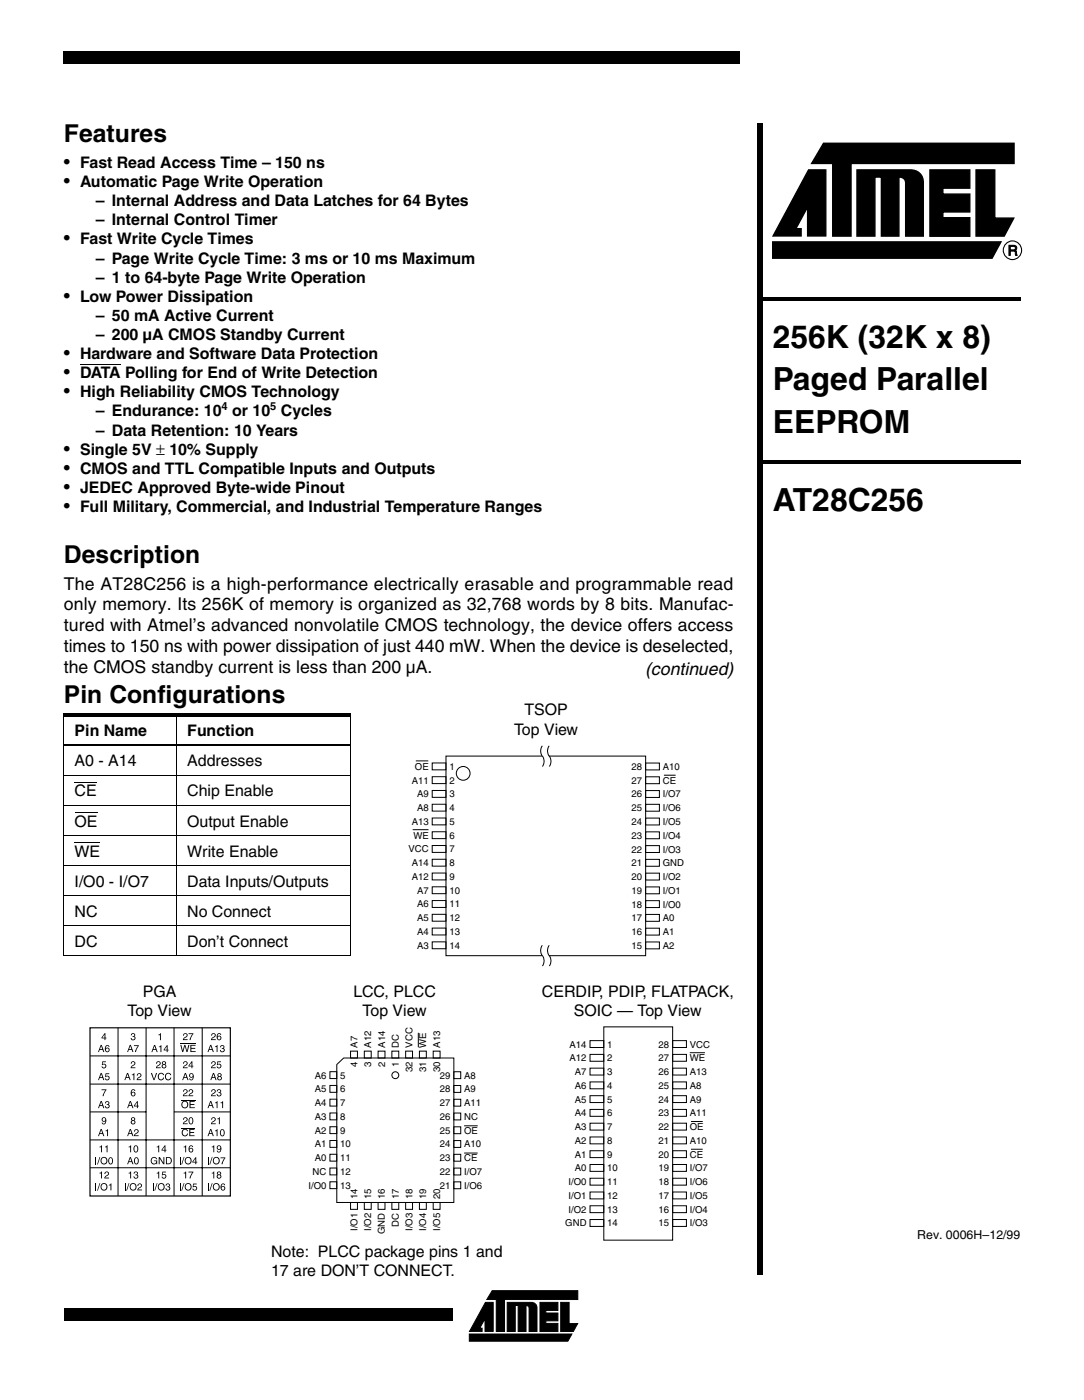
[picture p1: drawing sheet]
<svg xmlns="http://www.w3.org/2000/svg" width="216mm" height="279mm" viewBox="0 0 216 279" stroke-linecap="round" stroke-linejoin="round" font-family="sans-serif">
<path d="M12.7 260.7h1.3v2.5h-1.3zM14 260.7h74.9v2.5h-74.9zM88.9 260.7h1.3v2.5h-1.3z" fill="#000"/>
<g fill="#fff">
<path d="M151.2 27.6h54.7v25.1h-54.7z"/>
<path d="M153 28.2h51.1v23.9h-51.1z"/>
</g>
<path d="M161 33.9h3.5v13.1h-3.6v-5.7l-2.4 4.3h1.1v1.4h-5.6zM185.2 33.9h8v3.6h-5.4v1.2h5.4v3.5h-5.4v1.2h5.4v3.7h-8zM194.4 33.9h3.7v9.6h3.8l-1.9 3.6h-5.6zM153.9 48.2h45.5l-1.8 3.3h-43.7zM164 28.6h38v4h-32.5v14.5h-3.7v-14.5h-4.1zM170.7 33.9h10.5a2.42 2.42 0 0 1 2.7 2.6v10.6h-3.5v-10.7a1.17 1.17 0 0 0-1.4-1.1v11.8h-3.5v-11.8h-1.2v11.8h-3.6z" fill="#000" stroke="#000" stroke-width=".27"/>
<path d="M201.8 48.9a.56 .56 0 0 1 .7 .3 .56 .56 0 0 1-.3 .7l.2 .2 .2 .8h-.3l-.1-.7-.4-.1v-.3l.4-.1v-.2v-.3l-.4-.1zM201 48.9h.8v.2h-.6v.7h.6v.3h-.6v.8h-.2z" fill="#000"/>
<path d="M201 48.9h.9a.55 .55 0 0 1 .6 .3 .55 .55 0 0 1-.3 .7l.2 .2 .2 .8h-.3l-.1-.7-.3-.2h-.7v.9h-.2zM201.2 49.1h.8l.2 .3v.3l-1 .1z" fill="none" stroke="#000" stroke-width=".2"/>
<circle cx="201.6" cy="49.9" r="1.84" fill="none" stroke="#000" stroke-width=".22"/>
<g fill="#fff">
<path d="M92.4 256.4h23.7v11.8h-23.7z"/>
<path d="M93.2 257.1h22.1v10.3h-22.1z"/>
</g>
<path d="M96.7 259.6h1.5v5.8h-1.6v-2.6l-1.1 1.9h.5v.7h-2.5zM107.5 259.6h3.6v1.6h-2.4v.5h2.4v1.6h-2.4v.5h2.4v1.6h-3.6zM111.7 259.6h1.7v4.2h1.7l-.9 1.6h-2.5zM93.5 265.9h20.4l-.8 1.4h-19.6zM98 257.3h17.1v1.7h-14.6v6.4h-1.7v-6.4h-1.8zM101 259.6h4.8a1.08 1.08 0 0 1 1.2 1.2v4.6h-1.6v-4.7a.54 .54 0 0 0-.6-.5v5.2h-1.6v-5.2h-.6v5.2h-1.6z" fill="#000" stroke="#000" stroke-width=".2"/>
<path d="M12.6 10.2h1.2v2.4h-1.2zM13.8 10.2h132.3v2.4h-132.3zM146.1 10.2h1.2v2.4h-1.2zM150.9 24.5h1v.6h-1zM150.9 25.1h1v228.6h-1zM150.9 253.7h1v.5h-1z" fill="#000"/>
<path d="M15.9 72.6h8.1" fill="none" stroke="#000" stroke-width=".2"/>
<path d="M152 57.3h51.2v7.8h-51.2z" fill="#fff"/>
<path d="M152 59.2v.7zM152 59.2h51.3v.7h-51.3z" fill="#000"/>
<path d="M152 88.4h51.2v7.1h-51.2z" fill="#fff"/>
<path d="M152 91.8v.7zM152 91.8h51.3v.7h-51.3zM12.6 142.2h57.4v.7h-57.4z" fill="#000"/>
<g fill="none" stroke="#000" stroke-width=".2">
<path d="M12.6 154.5h57.4M12.7 142.9v47.5M14.8 156h4.5M35.2 142.2v48.4M69.9 142.9v47.5M12.6 160.5h57.4M12.6 166.5h57.4M12.6 172.5h57.4M12.6 178.5h57.4M14.8 162h4.6M14.8 168h5.2M12.6 184.5h57.4"/>
<path d="M12.6 190.5h57.4"/>
</g>
<path d="M12.6 148.5h57.4" fill="none" stroke="#000" stroke-width=".34"/>
<path d="M112.5 204.5h29.1v42.8h-29.1z" fill="#fff"/>
<g fill="none" stroke="#000" stroke-width=".2">
<path d="M117.5 207.4h2.8v1.4h-2.8zM117.5 210.2h2.8v1.3h-2.8zM117.5 212.9h2.8v1.4h-2.8zM117.5 215.6h2.8v1.4h-2.8zM117.5 218.4h2.8v1.4h-2.8zM120.3 204.7h13.7v42.5h-13.7zM134 207.4h2.7v1.4h-2.7zM134 210.2h2.7v1.3h-2.7zM134 212.9h2.7v1.4h-2.7zM134 215.6h2.7v1.4h-2.7zM134 218.4h2.7v1.4h-2.7zM117.5 221.1h2.8v1.4h-2.8z"/>
<path d="M117.5 223.9h2.8v1.3h-2.8zM117.5 226.6h2.8v1.4h-2.8zM117.5 229.4h2.8v1.3h-2.8zM117.5 232.1h2.8v1.4h-2.8zM117.5 234.8h2.8v1.4h-2.8zM117.5 237.6h2.8v1.4h-2.8zM134 221.1h2.7v1.4h-2.7zM134 223.9h2.7v1.3h-2.7zM134 226.6h2.7v1.4h-2.7zM134 229.4h2.7v1.3h-2.7zM134 232.1h2.7v1.4h-2.7zM134 234.8h2.7v1.4h-2.7z"/>
<path d="M134 237.6h2.7v1.4h-2.7zM117.5 240.3h2.8v1.4h-2.8zM117.5 243.1h2.8v1.3h-2.8zM134 240.3h2.7v1.4h-2.7zM134 243.1h2.7v1.3h-2.7z"/>
</g>
<path d="M137.4 209.8h3zM137.6 223.5h2.4zM137.6 229.1h2.4z" fill="#000" stroke="#000" stroke-width=".2"/>
<path d="M81.2 148.5h55.1v44.2h-55.1z" fill="#fff"/>
<g fill="none" stroke="#000" stroke-width=".2">
<path d="M86.1 152.1h2.7v1.3h-2.7zM86.1 154.8h2.7v1.4h-2.7zM86.1 157.6h2.7v1.3h-2.7zM88.8 150.7h39.8v39.8h-39.8zM128.6 152.1h2.7v1.4h-2.7zM128.6 154.8h2.7v1.4h-2.7zM128.6 157.6h2.7v1.3h-2.7zM86.1 160.3h2.7v1.4h-2.7zM86.1 163h2.7v1.4h-2.7zM86.1 165.8h2.7v1.4h-2.7zM86.1 168.5h2.7v1.4h-2.7zM86.1 171.3h2.7v1.3h-2.7z"/>
<path d="M86.1 174h2.7v1.4h-2.7zM86.1 176.8h2.7v1.3h-2.7zM86.1 179.5h2.7v1.4h-2.7zM128.6 160.3h2.7v1.4h-2.7zM128.6 163.1h2.7v1.3h-2.7zM128.6 165.8h2.7v1.4h-2.7zM128.6 168.5h2.7v1.4h-2.7zM128.6 171.3h2.7v1.4h-2.7zM128.6 174h2.7v1.4h-2.7zM128.6 176.8h2.7v1.3h-2.7zM128.6 179.5h2.7v1.4h-2.7zM86.1 182.2h2.7v1.4h-2.7z"/>
<path d="M86.1 185h2.7v1.4h-2.7zM86.1 187.7h2.7v1.4h-2.7zM128.6 182.3h2.7v1.3h-2.7zM128.6 185h2.7v1.4h-2.7zM128.6 187.7h2.7v1.4h-2.7z"/>
<circle cx="92.3" cy="154.1" r="1.37"/>
</g>
<path d="M108 190.1h1.4v.7h-1.4z" fill="#fff"/>
<path d="M108 188.4a1.83 1.83 0 0 0 .2 2.4l.2 .8-.4 .9M109.4 188.4a1.83 1.83 0 0 0 .2 2.4l.1 .8-.3 .9" fill="none" stroke="#000" stroke-width=".2"/>
<path d="M108 150.4h1.4v.7h-1.4z" fill="#fff"/>
<path d="M108 148.7a1.83 1.83 0 0 0 .2 2.3l.2 .9-.4 .9M109.4 148.7a1.83 1.83 0 0 0 .2 2.3l.1 .9-.3 .9" fill="none" stroke="#000" stroke-width=".2"/>
<path d="M82.8 151.7h2.5zM132.2 154.5h2.4zM82.2 165.4h3.1z" fill="#000" stroke="#000" stroke-width=".2"/>
<path d="M61.4 204.7h34.6v41.3h-34.6z" fill="#fff"/>
<g fill="none" stroke="#000" stroke-width=".2">
<path d="M65.7 216.4h1.4v1.3h-1.4zM65.7 213.6h1.4v1.4h-1.4zM65.7 219.1h1.4v1.4h-1.4zM67.1 212.2l1.3-1.3h22v28.8h-23.3zM69.8 209.5h1.4v1.4h-1.4zM72.6 209.5h1.3v1.4h-1.3zM75.3 209.5h1.4v1.4h-1.4zM78 209.5h1.4v1.4h-1.4zM80.8 209.5h1.4v1.4h-1.4zM83.3 205.9v2.8M83.5 209.5h1.4v1.4h-1.4zM86.3 209.5h1.3v1.4h-1.3z"/>
<path d="M90.4 216.4h1.4v1.3h-1.4zM90.4 213.6h1.4v1.4h-1.4zM90.4 219.1h1.4v1.4h-1.4zM65.7 221.8h1.4v1.4h-1.4zM65.7 224.6h1.4v1.4h-1.4zM65.7 230.1h1.4v1.3h-1.4zM65.7 227.3h1.4v1.4h-1.4zM65.7 232.8h1.4v1.4h-1.4zM65.7 235.6h1.4v1.3h-1.4zM69.8 239.7h1.4v1.3h-1.4zM72.6 239.7h1.3v1.3h-1.3zM75.3 239.7h1.4v1.3h-1.4z"/>
<path d="M78 239.7h1.4v1.3h-1.4zM80.8 239.7h1.4v1.3h-1.4zM83.5 239.7h1.4v1.3h-1.4zM86.3 239.7h1.3v1.3h-1.3zM90.4 221.8h1.4v1.4h-1.4zM90.4 224.6h1.4v1.4h-1.4zM90.4 230.1h1.4v1.3h-1.4zM90.4 227.3h1.4v1.4h-1.4zM90.4 232.8h1.4v1.4h-1.4zM90.4 235.6h1.4v1.3h-1.4zM92.4 224.4h2.7M92.4 229.8h2.7"/>
<circle cx="78.7" cy="214.3" r=".69"/>
</g>
<path d="M17.5 204.6h28.5v34.2h-28.5z" fill="#fff"/>
<g fill="#000">
<path d="M20.2 217.1h1l-.6 1.4h-.2l.1-.3 .5-.9h-.8z" fill-rule="evenodd"/>
<path d="M20.1 213.9l-.6 1.4h.2l.2-.4h.5l.2 .4h.2l-.5-1.4zM20.1 214.1l.3 .6h-.5z" fill-rule="evenodd"/>
<path d="M20.1 208.3l-.6 1.4h.2l.2-.4h.5l.2 .4h.2l-.5-1.4zM20.1 208.5l.3 .6h-.5z" fill-rule="evenodd"/>
<path d="M20.4 211.6h.7v.1h-.6l-.1 .4 .2-.1a.47 .47 0 0 1 .5 .3 .47 .47 0 0 1-.1 .6h-.5l-.3-.3h.2a.31 .31 0 0 0 .4 .2 .31 .31 0 0 0 .2-.5 .31 .31 0 0 0-.5-.1l-.2 .1z" fill-rule="evenodd"/>
<path d="M21 213.9h.8v.2h-.6l-.1 .4 .1-.1a.47 .47 0 0 1 .6 .2 .47 .47 0 0 1-.1 .6l-.6 .1-.2-.4h.2a.31 .31 0 0 0 .4 .2 .31 .31 0 0 0 .1-.4 .31 .31 0 0 0-.4-.1l-.3 .1z" fill-rule="evenodd"/>
<path d="M20.8 205.9l-.6 1.1h.6v.3h.2v-.3h.2v-.2h-.2v-.9zM20.8 206.2v.6h-.4z" fill-rule="evenodd"/>
<path d="M21.1 208.4a.72 .72 0 0 0-.3 .8 .72 .72 0 0 0 .8 .5 .46 .46 0 0 0 .2-.6 .46 .46 0 0 0-.6-.2l-.1 .1 .1-.4 .2-.1 .4 .2-.2-.4zM21.1 209.3a.3 .3 0 0 1 .6 0 .3 .3 0 0 1-.6 0z" fill-rule="evenodd"/>
<path d="M25.3 213.9l-.5 1.4h.2l.1-.4h.6l.1 .4h.2l-.5-1.4zM25.4 214.1l.2 .6h-.4z" fill-rule="evenodd"/>
<path d="M26.1 211.7a.48 .48 0 0 1 .9 .1 .48 .48 0 0 1-.6 .7l-.2 .2h.8v.2h-1l.2-.4 .6-.6-.3-.2h-.2l-.1 .3h-.2z" fill-rule="evenodd"/>
<path d="M25.9 208.3l-.6 1.4h.2l.2-.4h.5l.2 .4h.2l-.5-1.4zM25.9 208.5l.3 .6h-.5z" fill-rule="evenodd"/>
<path d="M26.2 206h.5a.35 .35 0 0 1 .1 .6h.1a.42 .42 0 0 1-.1 .7h-.6l-.2-.4h.2v.1a.32 .32 0 0 0 .6 .1v-.3l-.4-.1v-.2l.3-.1v-.2l-.4-.1-.1 .3h-.1z" fill-rule="evenodd"/>
<path d="M26.7 208.3h1l-.6 1.4h-.2l.1-.3 .5-.9h-.8z" fill-rule="evenodd"/>
<path d="M26.3 214.2l.5-.3v1.4h-.2v-1h-.3z" fill-rule="evenodd"/>
<path d="M26.3 217.2a.72 .72 0 0 0-.3 .8 .72 .72 0 0 0 .7 .5 .46 .46 0 0 0 .2-.6 .46 .46 0 0 0-.6-.2l-.1 .1 .1-.4 .2-.1 .4 .2-.2-.4zM26.2 218.1a.3 .3 0 0 1 .6 0 .3 .3 0 0 1-.6 0z" fill-rule="evenodd"/>
<path d="M27.3 214.1a.48 .48 0 0 1 .9 .1 .48 .48 0 0 1-.5 .7l-.3 .2h.8v.2h-1l.2-.4 .6-.6-.3-.3-.2 .1-.1 .3h-.1z" fill-rule="evenodd"/>
<path d="M30.1 213.9h.2l.4 1.2 .4-1.2h.2l-.5 1.4h-.2z" fill-rule="evenodd"/>
<path d="M30.7 208.3l-.5 1.4h.1l.2-.4h.6l.1 .4h.2l-.5-1.4zM30.8 208.5l.2 .6h-.4z" fill-rule="evenodd"/>
<path d="M31.2 211.7a.48 .48 0 0 1 .8 .1 .48 .48 0 0 1-.5 .7l-.2 .2h.7v.2h-.9l.1-.4 .6-.6-.3-.2h-.1l-.1 .3h-.2z" fill-rule="evenodd"/>
<path d="M31.5 206.2l.5-.3v1.4h-.1v-1h-.4z" fill-rule="evenodd"/>
<path d="M31.6 208.6l.5-.3v1.4h-.1v-1h-.4z" fill-rule="evenodd"/>
<path d="M31.6 214a.63 .63 0 0 1 1.1 .3h-.2l-.1-.2a.45 .45 0 0 0-.7 .2 .56 .56 0 0 0 0 .6 .56 .56 0 0 0 .5 .2l.3-.3h.2a.64 .64 0 0 1-.8 .5 .64 .64 0 0 1-.5-.7z" fill-rule="evenodd"/>
<path d="M32.4 211.6l-.2 .3 .2 .3-.2 .2a.44 .44 0 0 0 .5 .6l.4-.3v-.3l-.2-.2 .2-.3-.2-.3zM32.4 212.5a.3 .3 0 0 1 .6 0 .3 .3 0 0 1-.6 0zM32.5 211.7h.4l-.1 .3h-.3z" fill-rule="evenodd"/>
<path d="M33.2 208.3l-.6 1.1h.6v.3h.2v-.3h.2v-.2h-.2v-.9zM33.2 208.6v.6h-.4z" fill-rule="evenodd"/>
<path d="M33 214a.63 .63 0 0 1 1.1 .3h-.2l-.1-.2a.45 .45 0 0 0-.7 .2 .56 .56 0 0 0 0 .6 .56 .56 0 0 0 .6 .2l.2-.3h.2a.64 .64 0 0 1-.7 .5 .64 .64 0 0 1-.5-.7z" fill-rule="evenodd"/>
<path d="M36.5 217.3a.48 .48 0 0 1 .9 .1 .48 .48 0 0 1-.5 .7l-.3 .2h.8v.2h-1l.2-.4 .6-.6-.3-.2h-.2l-.1 .3h-.1z" fill-rule="evenodd"/>
<path d="M36.5 211.7a.48 .48 0 0 1 .9 .1 .48 .48 0 0 1-.5 .7l-.3 .2h.8v.2h-1l.2-.4 .6-.6-.3-.2h-.2l-.1 .3h-.1z" fill-rule="evenodd"/>
<path d="M36.5 206.1a.48 .48 0 0 1 .9 .1 .48 .48 0 0 1-.5 .7l-.3 .2h.8v.2h-1l.2-.4 .6-.6-.3-.2h-.2l-.1 .3h-.1z" fill-rule="evenodd"/>
<path d="M35.9 208.3h.2l.3 1.1 .3-1.1h.2l.3 1.1 .3-1.1h.2l-.4 1.4h-.2l-.3-1.2-.3 1.2h-.2z" fill-rule="evenodd"/>
<path d="M36.8 213.9l-.5 1.4h.2l.1-.4h.6l.1 .4h.2l-.5-1.4zM36.9 214.1l.2 .6h-.4z" fill-rule="evenodd"/>
<path d="M37.5 206h1l-.6 1.3h-.2l.1-.3 .5-.9h-.8z" fill-rule="evenodd"/>
<path d="M37.7 217.3a.48 .48 0 0 1 .8 .1 .48 .48 0 0 1-.5 .7l-.3 .2h.8v.2h-1l.2-.4 .6-.6-.3-.2h-.2l-.1 .3h-.1z" fill-rule="evenodd"/>
<path d="M37.9 214a.45 .45 0 0 0-.2 .6 .45 .45 0 0 0 .7 .1l-.1 .4-.2 .1-.4-.2 .1 .3a.71 .71 0 0 0 .8-.4 .71 .71 0 0 0-.1-.8l-.4-.2zM37.8 214.4a.3 .3 0 0 1 .6 0 .3 .3 0 0 1-.6 0z" fill-rule="evenodd"/>
<path d="M38.2 211.5l-.7 1.1h.6v.3h.2v-.3h.2v-.2h-.2v-.9zM38.1 211.8v.6h-.4z" fill-rule="evenodd"/>
<path d="M37.9 208.3h1.1v.1h-.9v.5h.8v.2h-.8v.4h.9v.2h-1.1z" fill-rule="evenodd"/>
<path d="M42.1 217.3a.48 .48 0 0 1 .9 .1 .48 .48 0 0 1-.5 .7l-.3 .2h.8v.2h-1l.2-.4 .6-.6-.3-.2h-.2l-.1 .3h-.1z" fill-rule="evenodd"/>
<path d="M42.1 211.7a.48 .48 0 0 1 .9 .1 .48 .48 0 0 1-.5 .7l-.3 .2h.8v.2h-1l.2-.4 .6-.6-.3-.2h-.2l-.1 .3h-.1z" fill-rule="evenodd"/>
<path d="M42.1 206.1a.48 .48 0 0 1 .9 .1 .48 .48 0 0 1-.5 .7l-.3 .2h.8v.2h-1l.2-.4 .6-.6-.3-.2h-.2l-.1 .3h-.1z" fill-rule="evenodd"/>
<path d="M41.9 208.3l-.6 1.4h.2l.2-.4h.5l.2 .4h.2l-.5-1.4zM42 208.5l.2 .6h-.5z" fill-rule="evenodd"/>
<path d="M42.4 213.9l-.5 1.4h.2l.1-.4h.6l.1 .4h.2l-.5-1.4zM42.5 214.1l.2 .6h-.4z" fill-rule="evenodd"/>
<path d="M42.8 219.7l.5-.2v1.4h-.2v-1h-.3z" fill-rule="evenodd"/>
<path d="M42.8 208.6l.5-.3v1.4h-.2v-1h-.3z" fill-rule="evenodd"/>
<path d="M43.3 211.6h.7v.1h-.6v.4l.1-.1a.47 .47 0 0 1 .6 .3 .47 .47 0 0 1-.2 .6h-.5l-.3-.3h.2a.31 .31 0 0 0 .4 .2 .31 .31 0 0 0 .2-.5 .31 .31 0 0 0-.4-.1l-.3 .1z" fill-rule="evenodd"/>
<path d="M43.3 217.2l.6-.1a.35 .35 0 0 1 0 .7h.1a.42 .42 0 0 1-.1 .7h-.6l-.2-.4h.2v.1a.32 .32 0 0 0 .6 0v-.3h-.4v-.2l.3-.1v-.3h-.4l-.1 .3h-.1z" fill-rule="evenodd"/>
<path d="M43.4 206a.72 .72 0 0 0-.3 .8 .72 .72 0 0 0 .7 .5 .46 .46 0 0 0 .3-.6 .46 .46 0 0 0-.7-.2l-.1 .1 .2-.4 .2-.1 .4 .2-.3-.3zM43.4 206.9a.3 .3 0 0 1 .6 0 .3 .3 0 0 1-.6 0z" fill-rule="evenodd"/>
<path d="M43.5 214l-.2 .3 .2 .3-.2 .1a.44 .44 0 0 0 .4 .6l.5-.2v-.3l-.2-.2 .1-.3-.1-.3zM43.5 214.9a.28 .28 0 0 1 .5 0 .28 .28 0 0 1-.5 0zM43.5 214.1h.4v.3h-.3z" fill-rule="evenodd"/>
<path d="M44 208.4l.5-.1a.35 .35 0 0 1 0 .7h.2a.42 .42 0 0 1-.1 .7h-.6l-.2-.4h.2v.1a.32 .32 0 0 0 .5 0v-.3h-.3v-.2l.3-.1v-.3h-.4l-.1 .3h-.2z" fill-rule="evenodd"/>
<path d="M43.9 219.7l.5-.2v1.4h-.1v-1h-.4z" fill-rule="evenodd"/>
<path d="M19 235.8h.2v1.5h-.2z" fill-rule="evenodd"/>
<path d="M19 230.6h.2v1.5h-.2z" fill-rule="evenodd"/>
<path d="M19.8 235.8h.2l-.5 1.5h-.2z" fill-rule="evenodd"/>
<path d="M19.8 230.6h.2l-.5 1.5h-.2z" fill-rule="evenodd"/>
<path d="M19.8 233.8l.5-.3v1.4h-.2v-1h-.3z" fill-rule="evenodd"/>
<path d="M19.8 228.6l.5-.3v1.4h-.2v-1h-.3z" fill-rule="evenodd"/>
<path d="M20.1 225l-.6 1.5h.2l.2-.5h.5l.2 .5h.2l-.5-1.5zM20.1 225.2l.3 .7h-.5z" fill-rule="evenodd"/>
<path d="M20.1 219.4l-.6 1.5h.2l.2-.4h.5l.2 .4h.2l-.5-1.5zM20.1 219.7l.3 .6h-.5z" fill-rule="evenodd"/>
<path d="M20.4 222.7a.45 .45 0 0 0-.1 .7 .45 .45 0 0 0 .7 0l-.2 .5-.1 .1-.4-.3 .1 .4a.71 .71 0 0 0 .7-.4 .71 .71 0 0 0 0-.8l-.4-.2zM20.4 223.2a.3 .3 0 0 1 .6 0 .3 .3 0 0 1-.6 0z" fill-rule="evenodd"/>
<path d="M20.9 233.7a.48 .48 0 0 1 .8 .1 .48 .48 0 0 1-.5 .7l-.2 .2h.7v.2h-.9l.1-.4 .6-.6-.3-.3-.1 .1-.1 .3h-.2z" fill-rule="evenodd"/>
<path d="M20.4 236.1a.53 .53 0 0 1 .7 .2 .53 .53 0 0 1-.1 .7 .53 .53 0 0 1-.7-.1v-.6zM20 236.5a.72 .72 0 0 0 1.4 0 .72 .72 0 0 0-1.4 0z" fill-rule="evenodd"/>
<path d="M20.4 230.8a.53 .53 0 0 1 .7 .2 .53 .53 0 0 1-.1 .7 .53 .53 0 0 1-.7-.1v-.6zM20 231.3a.72 .72 0 0 0 1.4 0 .72 .72 0 0 0-1.4 0z" fill-rule="evenodd"/>
<path d="M21.1 219.6l.5-.1a.35 .35 0 0 1 0 .6l.1 .1a.42 .42 0 0 1-.1 .7h-.5l-.2-.4h.2v.1a.32 .32 0 0 0 .5 0v-.3l-.4-.1v-.1l.4-.1v-.3h-.4l-.1 .2h-.2z" fill-rule="evenodd"/>
<path d="M20.9 228.6l.5-.3v1.4h-.2v-1h-.3z" fill-rule="evenodd"/>
<path d="M21 225.3l.5-.2v1.4h-.2v-1h-.3z" fill-rule="evenodd"/>
<path d="M21.7 236.1l.5-.2v1.4h-.2v-1h-.3z" fill-rule="evenodd"/>
<path d="M21.9 230.9l.1-.1a.7 .7 0 0 1 0 1.1 .67 .67 0 0 1-.1-1zM21.8 230.7l-.2 .7a.52 .52 0 0 0 .4 .7 .52 .52 0 0 0 .5-.7 .54 .54 0 0 0-.1-.6 .54 .54 0 0 0-.6-.1z" fill-rule="evenodd"/>
<path d="M24.8 235.8h.2v1.5h-.2z" fill-rule="evenodd"/>
<path d="M25.6 235.8h.2l-.5 1.5h-.2z" fill-rule="evenodd"/>
<path d="M25.6 233.8l.5-.3v1.4h-.2v-1h-.3z" fill-rule="evenodd"/>
<path d="M25.6 228.6l.5-.3v1.4h-.2v-1h-.3z" fill-rule="evenodd"/>
<path d="M25.9 230.6l-.6 1.5h.2l.2-.5h.5l.2 .5h.2l-.5-1.5zM25.9 230.8l.3 .7h-.5z" fill-rule="evenodd"/>
<path d="M25.9 225l-.6 1.5h.2l.2-.5h.5l.2 .5h.2l-.5-1.5zM25.9 225.2l.3 .7h-.5z" fill-rule="evenodd"/>
<path d="M25.9 219.4l-.6 1.5h.2l.2-.4h.5l.2 .4h.2l-.5-1.5zM25.9 219.7l.3 .6h-.5z" fill-rule="evenodd"/>
<path d="M26.8 225.2a.48 .48 0 0 1 .8 .2 .48 .48 0 0 1-.5 .6l-.2 .3h.7v.2h-.9l.1-.5 .6-.5-.2-.3-.2 .1-.1 .3h-.2z" fill-rule="evenodd"/>
<path d="M26.2 222.7l-.1 .4 .2 .2-.2 .2a.44 .44 0 0 0 .4 .6l.4-.2 .1-.3-.3-.3 .2-.3-.1-.3zM26.2 223.7a.3 .3 0 0 1 .6 0 .3 .3 0 0 1-.6 0zM26.3 222.9h.4v.3h-.4z" fill-rule="evenodd"/>
<path d="M26.8 233.6l.5-.1a.35 .35 0 0 1 0 .6l.1 .1a.42 .42 0 0 1-.1 .7h-.5l-.2-.4h.2v.1a.32 .32 0 0 0 .5 0v-.3h-.4v-.2l.4-.1v-.3h-.4l-.1 .2h-.2z" fill-rule="evenodd"/>
<path d="M26.2 236.1a.53 .53 0 0 1 .7 .2 .53 .53 0 0 1-.1 .7 .53 .53 0 0 1-.7-.1v-.6zM25.8 236.5a.72 .72 0 0 0 1.4 0 .72 .72 0 0 0-1.4 0z" fill-rule="evenodd"/>
<path d="M26.9 228.5l.2-.1a.7 .7 0 0 1 0 1.2 .67 .67 0 0 1-.2-1.1zM26.8 228.4l-.2 .6a.52 .52 0 0 0 .5 .7 .52 .52 0 0 0 .4-.7 .54 .54 0 0 0-.1-.5 .54 .54 0 0 0-.6-.1z" fill-rule="evenodd"/>
<path d="M27 230.9l.2-.1a.7 .7 0 0 1 0 1.1 .67 .67 0 0 1-.2-1zM26.9 230.7l-.2 .7a.52 .52 0 0 0 .5 .7 .52 .52 0 0 0 .4-.7 .54 .54 0 0 0-.1-.6 .54 .54 0 0 0-.6-.1z" fill-rule="evenodd"/>
<path d="M27.5 236a.48 .48 0 0 1 .8 .2 .48 .48 0 0 1-.5 .6l-.3 .3h.8v.2h-1l.2-.5 .6-.5-.3-.3-.2 .1v.3h-.2z" fill-rule="evenodd"/>
<path d="M27.3 219.5l-.6 1h.6v.4h.2v-.4h.2v-.1h-.2v-.9zM27.3 219.7v.7h-.5z" fill-rule="evenodd"/>
<path d="M30.4 235.8h.2v1.5h-.2z" fill-rule="evenodd"/>
<path d="M30.2 230.8a.64 .64 0 0 1 1.1 .3h-.2a.45 .45 0 0 0-.4-.3 .45 .45 0 0 0-.4 .2 .58 .58 0 0 0 .4 .9 .41 .41 0 0 0 .4-.4h-.4v-.2h.6v.8l-.2-.2a.71 .71 0 0 1-1 0 .71 .71 0 0 1 .1-1.1z" fill-rule="evenodd"/>
<path d="M31.2 235.8h.2l-.5 1.5h-.2z" fill-rule="evenodd"/>
<path d="M31.2 233.8l.5-.3v1.4h-.2v-1h-.3z" fill-rule="evenodd"/>
<path d="M31.2 228.6l.5-.3v1.4h-.2v-1h-.3z" fill-rule="evenodd"/>
<path d="M32.3 233.5h.8v.2h-.6l-.1 .4 .1-.1a.47 .47 0 0 1 .6 .2 .47 .47 0 0 1-.1 .6l-.6 .1-.2-.4h.2a.31 .31 0 0 0 .4 .2 .31 .31 0 0 0 .1-.4 .31 .31 0 0 0-.4-.1l-.3 .1z" fill-rule="evenodd"/>
<path d="M31.6 230.6h.2l.7 1.2v-1.2h.2v1.5h-.2l-.7-1.2v1.2h-.2z" fill-rule="evenodd"/>
<path d="M31.8 236.1a.53 .53 0 0 1 .7 .2 .53 .53 0 0 1-.1 .7 .53 .53 0 0 1-.7-.1v-.6zM31.4 236.5a.72 .72 0 0 0 1.4 0 .72 .72 0 0 0-1.4 0z" fill-rule="evenodd"/>
<path d="M33.1 230.6v1.5h.5a.72 .72 0 0 0 .6-.8 .72 .72 0 0 0-.6-.7zM33.2 230.8h.4a.56 .56 0 0 1 .4 .5 .56 .56 0 0 1-.4 .6h-.4z" fill-rule="evenodd"/>
<path d="M32.8 228.3l-.6 1h.6v.4h.2v-.4h.2v-.1h-.2v-.9zM32.8 228.6v.6h-.5z" fill-rule="evenodd"/>
<path d="M33.2 235.9h.5a.35 .35 0 0 1 0 .6l.1 .1a.42 .42 0 0 1-.1 .6l-.5 .1-.2-.5h.1l.1 .2a.32 .32 0 0 0 .5 0v-.3l-.4-.1v-.1l.3-.1v-.3h-.3l-.1 .2h-.2z" fill-rule="evenodd"/>
<path d="M35.8 235.8h.2v1.5h-.2z" fill-rule="evenodd"/>
<path d="M35.8 230.6h.2v1.5h-.2z" fill-rule="evenodd"/>
<path d="M36.5 222.9a.48 .48 0 0 1 .9 .1 .48 .48 0 0 1-.5 .6l-.3 .3h.8v.2h-1l.2-.4 .6-.6-.3-.3-.2 .1-.1 .3h-.1z" fill-rule="evenodd"/>
<path d="M36.6 235.8h.1l-.4 1.5h-.2z" fill-rule="evenodd"/>
<path d="M36.6 230.6h.1l-.4 1.5h-.2z" fill-rule="evenodd"/>
<path d="M36.6 233.8l.5-.3v1.4h-.2v-1h-.3z" fill-rule="evenodd"/>
<path d="M36.6 228.6l.5-.3v1.4h-.2v-1h-.3z" fill-rule="evenodd"/>
<path d="M36.5 219.7a.53 .53 0 0 1 .7 .2 .53 .53 0 0 1-.1 .7 .53 .53 0 0 1-.7-.1v-.6zM36 220.1a.75 .75 0 0 0 1.5 0 .75 .75 0 0 0-1.5 0z" fill-rule="evenodd"/>
<path d="M36.4 225.2a.63 .63 0 0 1 1 .3h-.2v-.2a.45 .45 0 0 0-.7 .1 .56 .56 0 0 0-.1 .6 .56 .56 0 0 0 .6 .3l.3-.4h.1a.64 .64 0 0 1-.7 .6 .64 .64 0 0 1-.5-.8z" fill-rule="evenodd"/>
<path d="M37.5 233.5h1l-.6 1.4h-.2l.1-.3 .5-.9h-.8z" fill-rule="evenodd"/>
<path d="M37.2 236.1a.53 .53 0 0 1 .7 .2 .53 .53 0 0 1-.2 .7 .53 .53 0 0 1-.7-.1v-.6zM36.7 236.5a.75 .75 0 0 0 1.5 0 .75 .75 0 0 0-1.5 0z" fill-rule="evenodd"/>
<path d="M37.2 230.8a.53 .53 0 0 1 .7 .2 .53 .53 0 0 1-.2 .7 .53 .53 0 0 1-.7-.1v-.6zM36.7 231.3a.75 .75 0 0 0 1.5 0 .75 .75 0 0 0-1.5 0z" fill-rule="evenodd"/>
<path d="M37.9 222.9l.1-.1a.7 .7 0 0 1 0 1.2 .67 .67 0 0 1-.1-1.1zM37.8 222.8l-.3 .6a.52 .52 0 0 0 .5 .7 .52 .52 0 0 0 .5-.7 .54 .54 0 0 0-.2-.5 .54 .54 0 0 0-.5-.1z" fill-rule="evenodd"/>
<path d="M37.8 228.4a.72 .72 0 0 0-.3 .8 .72 .72 0 0 0 .7 .5 .46 .46 0 0 0 .3-.6 .46 .46 0 0 0-.7-.3l-.1 .2 .2-.5 .2-.1 .4 .3-.3-.4zM37.8 229.2a.3 .3 0 0 1 .6 0 .3 .3 0 0 1-.6 0z" fill-rule="evenodd"/>
<path d="M38.5 235.9h.7v.2h-.6l-.1 .4 .1-.1a.47 .47 0 0 1 .6 .2 .47 .47 0 0 1-.1 .6l-.5 .1-.3-.4h.2a.31 .31 0 0 0 .4 .2 .31 .31 0 0 0 .2-.4 .31 .31 0 0 0-.5-.1h-.2z" fill-rule="evenodd"/>
<path d="M37.7 225h1v.2h-.8v.4h.8v.2h-.8v.5h.9v.2h-1.1z" fill-rule="evenodd"/>
<path d="M37.7 219.4h1.1v.2h-.9v.5h.8v.1h-.8v.5h.9v.2h-1.1z" fill-rule="evenodd"/>
<path d="M38.9 230.7l-.6 1h.6v.4h.2v-.4h.2v-.1h-.2v-.9zM38.9 230.9v.7h-.4z" fill-rule="evenodd"/>
<path d="M41.4 235.8h.2v1.5h-.2z" fill-rule="evenodd"/>
<path d="M41.4 230.6h.2v1.5h-.2z" fill-rule="evenodd"/>
<path d="M42.1 222.9a.48 .48 0 0 1 .9 .1 .48 .48 0 0 1-.5 .6l-.3 .3h.8v.2h-1l.2-.4 .6-.6-.3-.3-.2 .1-.1 .3h-.1z" fill-rule="evenodd"/>
<path d="M41.9 225l-.6 1.5h.2l.2-.5h.5l.2 .5h.2l-.5-1.5zM42 225.2l.2 .7h-.5z" fill-rule="evenodd"/>
<path d="M41.9 219.4l-.6 1.5h.2l.2-.4h.5l.2 .4h.2l-.5-1.5zM42 219.7l.2 .6h-.5z" fill-rule="evenodd"/>
<path d="M42.2 235.8h.1l-.4 1.5h-.2z" fill-rule="evenodd"/>
<path d="M42.2 230.6h.1l-.4 1.5h-.2z" fill-rule="evenodd"/>
<path d="M42.2 233.8l.5-.3v1.4h-.2v-1h-.3z" fill-rule="evenodd"/>
<path d="M42.2 228.6l.5-.3v1.4h-.2v-1h-.3z" fill-rule="evenodd"/>
<path d="M42.8 225.3l.5-.2v1.4h-.2v-1h-.3z" fill-rule="evenodd"/>
<path d="M42.8 236.1a.53 .53 0 0 1 .7 .2 .53 .53 0 0 1-.2 .7 .53 .53 0 0 1-.7-.1v-.6zM42.3 236.5a.75 .75 0 0 0 1.5 0 .75 .75 0 0 0-1.5 0z" fill-rule="evenodd"/>
<path d="M42.8 230.8a.53 .53 0 0 1 .7 .2 .53 .53 0 0 1-.2 .7 .53 .53 0 0 1-.7-.1v-.6zM42.3 231.3a.75 .75 0 0 0 1.5 0 .75 .75 0 0 0-1.5 0z" fill-rule="evenodd"/>
<path d="M43.4 228.3a.45 .45 0 0 0-.2 .7 .45 .45 0 0 0 .7 0l-.2 .5-.1 .1-.4-.3 .1 .4a.71 .71 0 0 0 .8-.4 .71 .71 0 0 0-.1-.8l-.4-.2zM43.3 228.8a.3 .3 0 0 1 .6 0 .3 .3 0 0 1-.6 0z" fill-rule="evenodd"/>
<path d="M43.3 223l.5-.3v1.4h-.2v-1h-.3z" fill-rule="evenodd"/>
<path d="M43.9 230.7h1l-.6 1.4h-.2l.1-.4 .5-.8h-.8z" fill-rule="evenodd"/>
<path d="M43.4 233.6l-.2 .3 .2 .2-.2 .2a.44 .44 0 0 0 .4 .6l.5-.2v-.3l-.2-.3 .1-.3-.1-.2zM43.4 234.5a.28 .28 0 0 1 .5 0 .28 .28 0 0 1-.5 0zM43.4 233.7h.4v.3h-.3z" fill-rule="evenodd"/>
<path d="M44.1 225.3l.2-.1a.7 .7 0 0 1 0 1.1 .67 .67 0 0 1-.2-1zM44 225.1l-.2 .7a.52 .52 0 0 0 .5 .7 .52 .52 0 0 0 .5-.7 .54 .54 0 0 0-.2-.6 .54 .54 0 0 0-.6-.1z" fill-rule="evenodd"/>
<path d="M44.2 235.9a.72 .72 0 0 0-.3 .9 .72 .72 0 0 0 .7 .5 .46 .46 0 0 0 .2-.6 .46 .46 0 0 0-.6-.3l-.1 .1 .1-.4 .2-.1 .4 .2-.2-.3zM44.1 236.8a.3 .3 0 0 1 .6 0 .3 .3 0 0 1-.6 0z" fill-rule="evenodd"/>
</g>
<g fill="none" stroke="#000" stroke-width=".2">
<path d="M17.9 216.1h28M17.9 210.5h28M23.5 204.9v33.5M29.1 204.9v33.5M34.7 204.9v33.5M35.9 208.1h3.2M36 219.3h2.9M40.3 204.9v33.5M17.9 227.2h28M17.9 221.6h11.2M18 232.8h27.9M34.7 221.6h11.2"/>
<path d="M36.1 224.8h2.8"/>
</g>
<path d="M17.9 204.9h28v33.5h-28z" fill="none" stroke="#000" stroke-width=".23"/>
<path d="M199.5 260h6.1v4.8h-6.1z" fill="#fff"/>
<g font-size="6.3">
<text x="153.9" y="69.3">256K (32K x 8)</text>
<text x="153.9" y="77.8">Paged Parallel</text>
<text x="153.9" y="86.3">EEPROM</text>
<text x="153.9" y="101.9">AT28C256</text>
</g>
<g font-size="4.9">
<text x="12.7" y="28.4">Features</text>
<text x="12.7" y="112.1">Description</text>
<text x="12.7" y="140.2">Pin Configurations</text>
</g>
<g font-size="3.5">
<text x="12.7" y="33.5">• Fast Read Access Time – 150 ns</text>
<text x="12.7" y="37.3">• Automatic Page Write Operation</text>
<text x="12.7" y="48.7">• Fast Write Cycle Times</text>
<text x="12.7" y="60.2">• Low Power Dissipation</text>
<text x="12.7" y="71.6">• Hardware and Software Data Protection</text>
<text x="12.7" y="75.4">• DATA Polling for End of Write Detection</text>
<text x="12.7" y="79.2">• High Reliability CMOS Technology</text>
<text x="12.7" y="90.6">• Single 5V ± 10% Supply</text>
<text x="12.7" y="94.4">• CMOS and TTL Compatible Inputs and Outputs</text>
<text x="12.7" y="98.3">• JEDEC Approved Byte-wide Pinout</text>
<text x="12.7" y="102.1">• Full Military, Commercial, and Industrial Temperature Ranges</text>
<text x="12.7" y="117.5">The AT28C256 is a high-performance electrically erasable and programmable read</text>
<text x="12.7" y="121.7">only memory. Its 256K of memory is organized as 32,768 words by 8 bits. Manufac-</text>
<text x="12.7" y="125.8">tured with Atmel’s advanced nonvolatile CMOS technology, the device offers access</text>
<text x="12.7" y="130">times to 150 ns with power dissipation of just 440 mW. When the device is deselected,</text>
<text x="12.7" y="134.2">the CMOS standby current is less than 200 µA.</text>
<text x="128.5" y="134.5">(continued)</text>
</g>
<g font-size="3.2">
<text x="19.1" y="41.1">– Internal Address and Data Latches for 64 Bytes</text>
<text x="19.1" y="44.9">– Internal Control Timer</text>
<text x="19.1" y="52.5">– Page Write Cycle Time: 3 ms or 10 ms Maximum</text>
<text x="19.1" y="56.3">– 1 to 64-byte Page Write Operation</text>
<text x="19.1" y="64">– 50 mA Active Current</text>
<text x="19.1" y="67.8">– 200 µA CMOS Standby Current</text>
<text x="19.1" y="83">– Endurance: 10 or 10 Cycles</text>
<text x="19.1" y="86.8">– Data Retention: 10 Years</text>
<text x="104.5" y="142.5">TSOP</text>
<text x="14.8" y="146.8">Pin Name</text>
<text x="37.3" y="146.8">Function</text>
<text x="102.4" y="146.4">Top View</text>
<text x="14.8" y="152.8">A0 - A14</text>
<text x="37.3" y="152.8">Addresses</text>
<text x="14.8" y="158.7">CE</text>
<text x="37.3" y="158.7">Chip Enable</text>
<text x="14.8" y="164.8">OE</text>
<text x="37.3" y="164.8">Output Enable</text>
<text x="14.8" y="170.8">WE</text>
<text x="37.3" y="170.8">Write Enable</text>
<text x="14.8" y="176.7">I/O0 - I/O7</text>
<text x="37.3" y="176.7">Data Inputs/Outputs</text>
<text x="14.8" y="182.7">NC</text>
<text x="37.3" y="182.7">No Connect</text>
<text x="14.8" y="188.8">DC</text>
<text x="37.3" y="188.8">Don’t Connect</text>
<text x="25.4" y="202.5">Top View</text>
<text x="28.4" y="198.6">PGA</text>
<text x="70.4" y="198.6">LCC, PLCC</text>
<text x="72.2" y="202.5">Top View</text>
<text x="107.9" y="198.6">CERDIP, PDIP, FLATPACK,</text>
<text x="114.3" y="202.5">SOIC — Top View</text>
<text x="54" y="250.5">Note: PLCC package pins 1 and</text>
<text x="54" y="254.4">17 are DON’T CONNECT.</text>
</g>
<text font-size="2.5" x="182.7" y="246.9">Rev. 0006H–12/99</text>
<g font-size="2.2">
<text x="44.1" y="81.7">4</text>
<text x="53.8" y="81.7">5</text>
</g>
<g font-size="1.9">
<text x="82.6" y="153.4">OE</text>
<text x="89.5" y="153.4">1</text>
<text x="125.8" y="153.5">28</text>
<text x="132" y="153.5">A10</text>
<text x="82" y="156.2">A11</text>
<text x="83.1" y="158.9">A9</text>
<text x="83.1" y="161.7">A8</text>
<text x="89.5" y="156.2">2</text>
<text x="89.5" y="158.9">3</text>
<text x="89.5" y="161.7">4</text>
<text x="125.8" y="156.2">27</text>
<text x="125.8" y="158.9">26</text>
<text x="125.8" y="161.7">25</text>
<text x="132" y="156.2">CE</text>
<text x="132" y="158.9">I/O7</text>
<text x="132" y="161.7">I/O6</text>
<text x="82" y="164.4">A13</text>
<text x="82.3" y="167.2">WE</text>
<text x="89.5" y="164.4">5</text>
<text x="89.5" y="167.2">6</text>
<text x="125.8" y="164.4">24</text>
<text x="125.8" y="167.2">23</text>
<text x="132" y="164.4">I/O5</text>
<text x="132" y="167.2">I/O4</text>
<text x="81.4" y="169.9">VCC</text>
<text x="82" y="172.6">A14</text>
<text x="89.5" y="169.9">7</text>
<text x="89.5" y="172.6">8</text>
<text x="125.8" y="169.9">22</text>
<text x="125.8" y="172.7">21</text>
<text x="132" y="169.9">I/O3</text>
<text x="132" y="172.7">GND</text>
<text x="82" y="175.4">A12</text>
<text x="83.1" y="178.1">A7</text>
<text x="89.5" y="175.4">9</text>
<text x="89.5" y="178.1">10</text>
<text x="125.8" y="175.4">20</text>
<text x="125.8" y="178.2">19</text>
<text x="132" y="175.4">I/O2</text>
<text x="132" y="178.2">I/O1</text>
<text x="83.1" y="180.9">A6</text>
<text x="83.1" y="183.6">A5</text>
<text x="89.5" y="180.9">11</text>
<text x="89.5" y="183.6">12</text>
<text x="125.8" y="180.9">18</text>
<text x="125.8" y="183.6">17</text>
<text x="132" y="180.9">I/O0</text>
<text x="132" y="183.6">A0</text>
<text x="83.1" y="186.4">A4</text>
<text x="83.1" y="189.1">A3</text>
<text x="89.5" y="186.4">13</text>
<text x="89.5" y="189.1">14</text>
<text x="125.8" y="186.4">16</text>
<text x="125.8" y="189.1">15</text>
<text x="132" y="186.4">A1</text>
<text x="132" y="189.1">A2</text>
<text x="71.2" y="208.8" transform="rotate(-90 71.2 208.8)">A7</text>
<text x="73.9" y="208.8" transform="rotate(-90 73.9 208.8)">A12</text>
<text x="76.7" y="208.8" transform="rotate(-90 76.7 208.8)">A14</text>
<text x="79.4" y="208.8" transform="rotate(-90 79.4 208.8)">DC</text>
<text x="82.2" y="208.8" transform="rotate(-90 82.2 208.8)">VCC</text>
<text x="84.9" y="208.8" transform="rotate(-90 84.9 208.8)">WE</text>
<text x="87.7" y="208.8" transform="rotate(-90 87.7 208.8)">A13</text>
<text x="113.4" y="208.8">A14</text>
<text x="120.9" y="208.8">1</text>
<text x="131.2" y="208.8">28</text>
<text x="137.4" y="208.8">VCC</text>
<text x="62.7" y="215">A6</text>
<text x="67.8" y="215">5</text>
<text x="71.2" y="212.6" transform="rotate(-90 71.2 212.6)">4</text>
<text x="73.9" y="212.6" transform="rotate(-90 73.9 212.6)">3</text>
<text x="76.7" y="212.6" transform="rotate(-90 76.7 212.6)">2</text>
<text x="79.4" y="212.6" transform="rotate(-90 79.4 212.6)">1</text>
<text x="82.2" y="213.7" transform="rotate(-90 82.2 213.7)">32</text>
<text x="84.9" y="213.7" transform="rotate(-90 84.9 213.7)">31</text>
<text x="87.6" y="215">29</text>
<text x="87.7" y="213.7" transform="rotate(-90 87.7 213.7)">30</text>
<text x="92.4" y="215">A8</text>
<text x="113.4" y="211.5">A12</text>
<text x="114.5" y="214.3">A7</text>
<text x="120.9" y="211.5">2</text>
<text x="120.9" y="214.3">3</text>
<text x="131.2" y="211.5">27</text>
<text x="131.2" y="214.3">26</text>
<text x="137.4" y="211.5">WE</text>
<text x="137.4" y="214.3">A13</text>
<text x="62.7" y="217.7">A5</text>
<text x="62.7" y="220.5">A4</text>
<text x="67.8" y="217.7">6</text>
<text x="67.8" y="220.5">7</text>
<text x="87.6" y="217.7">28</text>
<text x="87.6" y="220.5">27</text>
<text x="92.4" y="217.7">A9</text>
<text x="92.4" y="220.5">A11</text>
<text x="114.5" y="217">A6</text>
<text x="114.5" y="219.8">A5</text>
<text x="120.9" y="217">4</text>
<text x="120.9" y="219.8">5</text>
<text x="131.2" y="217">25</text>
<text x="131.2" y="219.8">24</text>
<text x="137.4" y="217">A8</text>
<text x="137.4" y="219.8">A9</text>
<text x="62.7" y="223.2">A3</text>
<text x="62.7" y="226">A2</text>
<text x="67.8" y="223.2">8</text>
<text x="67.8" y="226">9</text>
<text x="87.6" y="223.2">26</text>
<text x="87.6" y="226">25</text>
<text x="92.4" y="223.2">NC</text>
<text x="92.4" y="226">OE</text>
<text x="114.5" y="222.5">A4</text>
<text x="114.5" y="225.2">A3</text>
<text x="114.5" y="228">A2</text>
<text x="120.9" y="222.5">6</text>
<text x="120.9" y="225.2">7</text>
<text x="120.9" y="228">8</text>
<text x="131.2" y="222.5">23</text>
<text x="131.2" y="225.2">22</text>
<text x="131.2" y="228">21</text>
<text x="137.4" y="222.5">A11</text>
<text x="137.4" y="225.2">OE</text>
<text x="137.4" y="228">A10</text>
<text x="62.7" y="228.7">A1</text>
<text x="62.7" y="231.5">A0</text>
<text x="67.8" y="228.7">10</text>
<text x="67.8" y="231.5">11</text>
<text x="87.6" y="228.7">24</text>
<text x="87.6" y="231.5">23</text>
<text x="92.4" y="228.7">A10</text>
<text x="92.4" y="231.5">CE</text>
<text x="114.5" y="230.7">A1</text>
<text x="114.5" y="233.5">A0</text>
<text x="120.9" y="230.7">9</text>
<text x="120.9" y="233.5">10</text>
<text x="131.2" y="230.7">20</text>
<text x="131.2" y="233.5">19</text>
<text x="137.4" y="230.7">CE</text>
<text x="137.4" y="233.5">I/O7</text>
<text x="61.4" y="236.9">I/O0</text>
<text x="62.3" y="234.2">NC</text>
<text x="67.8" y="234.2">12</text>
<text x="67.8" y="236.9">13</text>
<text x="71.2" y="239" transform="rotate(-90 71.2 239)">14</text>
<text x="73.9" y="239" transform="rotate(-90 73.9 239)">15</text>
<text x="76.7" y="239" transform="rotate(-90 76.7 239)">16</text>
<text x="79.4" y="239" transform="rotate(-90 79.4 239)">17</text>
<text x="82.2" y="239" transform="rotate(-90 82.2 239)">18</text>
<text x="84.9" y="239" transform="rotate(-90 84.9 239)">19</text>
<text x="87.6" y="234.2">22</text>
<text x="87.6" y="236.9">21</text>
<text x="87.7" y="239" transform="rotate(-90 87.7 239)">20</text>
<text x="92.4" y="234.2">I/O7</text>
<text x="92.4" y="236.9">I/O6</text>
<text x="113.2" y="236.2">I/O0</text>
<text x="113.2" y="239">I/O1</text>
<text x="120.9" y="236.2">11</text>
<text x="120.9" y="239">12</text>
<text x="131.2" y="236.2">18</text>
<text x="131.2" y="239">17</text>
<text x="137.4" y="236.2">I/O6</text>
<text x="137.4" y="239">I/O5</text>
<text x="71.2" y="245.3" transform="rotate(-90 71.2 245.3)">I/O1</text>
<text x="73.9" y="245.3" transform="rotate(-90 73.9 245.3)">I/O2</text>
<text x="76.7" y="246" transform="rotate(-90 76.7 246)">GND</text>
<text x="79.4" y="244.5" transform="rotate(-90 79.4 244.5)">DC</text>
<text x="82.2" y="245.3" transform="rotate(-90 82.2 245.3)">I/O3</text>
<text x="84.9" y="245.3" transform="rotate(-90 84.9 245.3)">I/O4</text>
<text x="87.7" y="245.3" transform="rotate(-90 87.7 245.3)">I/O5</text>
<text x="112.6" y="244.5">GND</text>
<text x="113.2" y="241.7">I/O2</text>
<text x="120.9" y="241.7">13</text>
<text x="120.9" y="244.5">14</text>
<text x="131.2" y="241.7">16</text>
<text x="131.2" y="244.5">15</text>
<text x="137.4" y="241.7">I/O4</text>
<text x="137.4" y="244.5">I/O3</text>
</g>
</svg>
